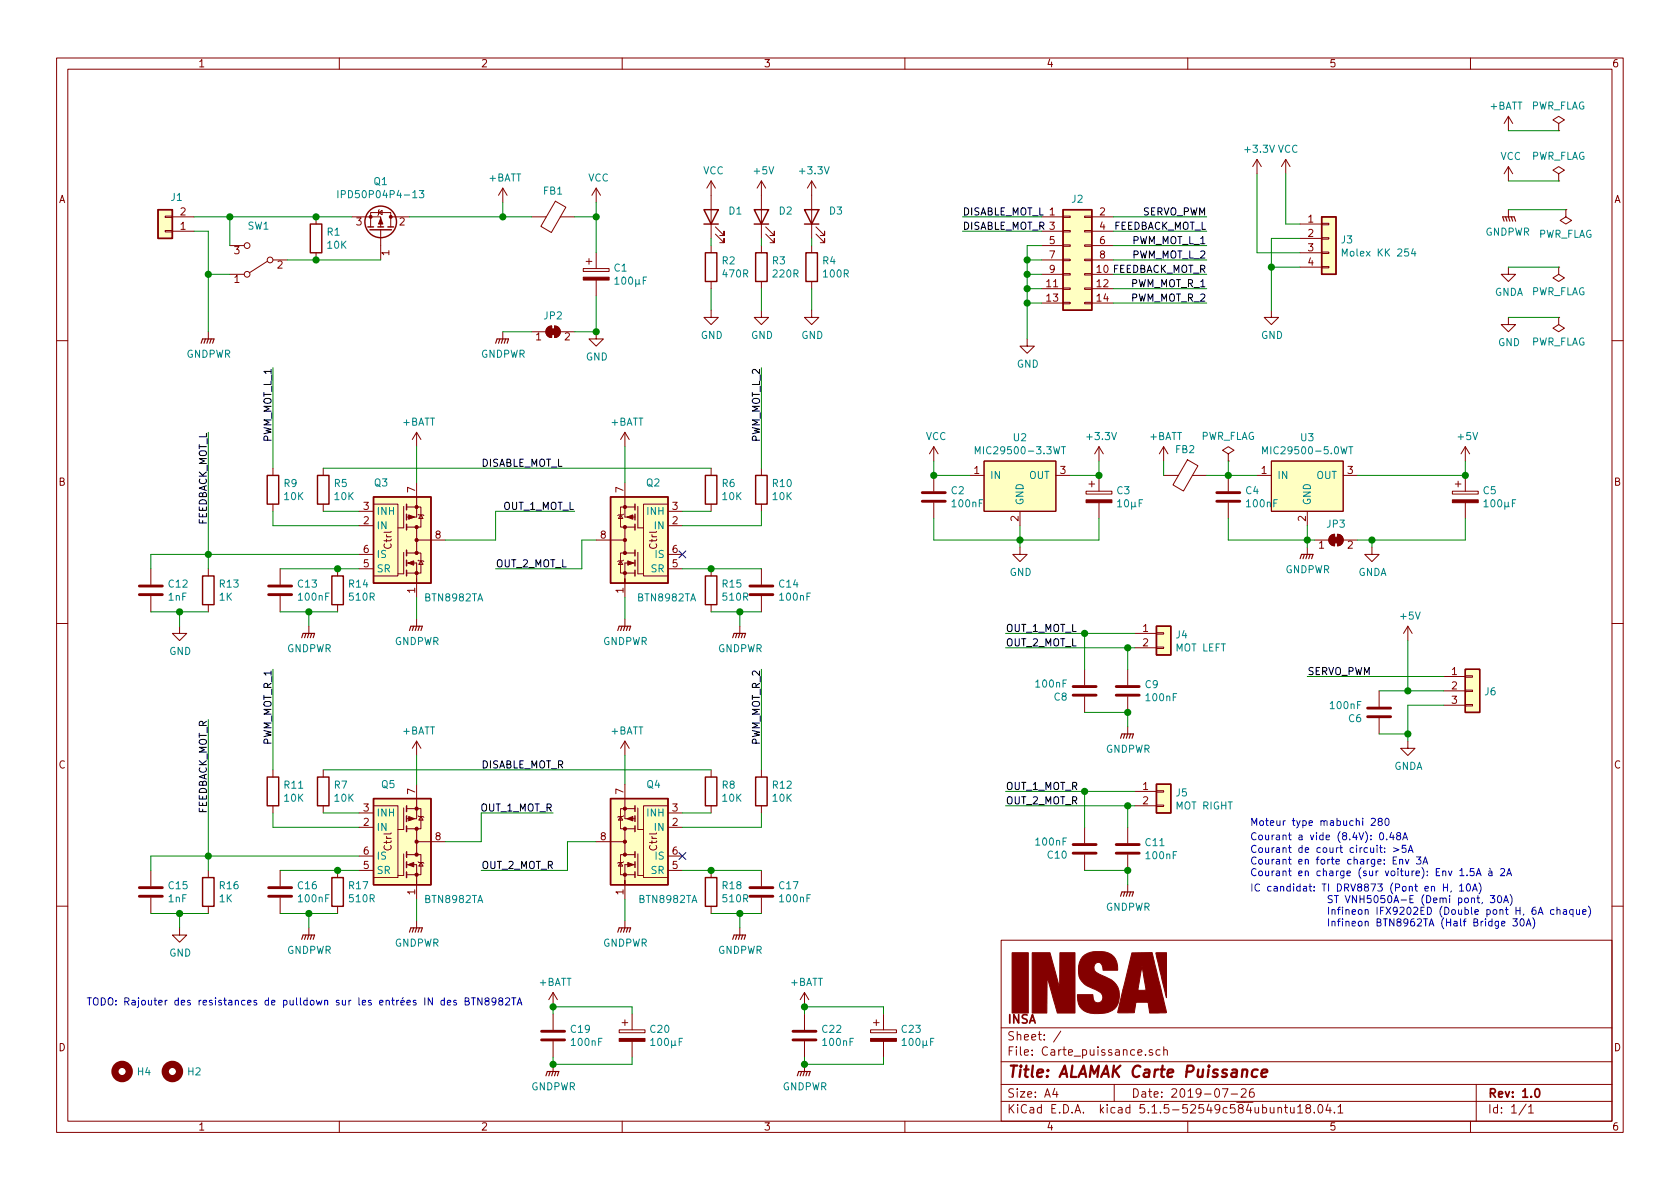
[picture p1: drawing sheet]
<svg xmlns="http://www.w3.org/2000/svg" width="297mm" height="210mm" viewBox="0 0 297 210" stroke-linecap="round" stroke-linejoin="round" font-family="sans-serif">
<g fill="none" stroke="#840000" stroke-width=".18">
<path d="M10 10.3h277v189.9h-277zM12 12.2h273v186.1h-273zM60 10.3v1.9M110 10.3v1.9M160 10.3v1.9M210 10.3v1.9M260 10.3v1.9M29.2 38.2h1.3v.3h-1.3zM30.5 38.3h3.8M55.9 38.3v1.3M62.2 38.3h5.1v1.8M66.9 37.6l.7-.4v.8z"/>
<path d="M67.1 37.1l-.2 .1v.8l-.1 .1M69.1 38.3h3.3M88.9 33.3v2.5M88.9 33.3l-.8 1.2M88.9 33.3l.8 1.2M94 38.3h2.6M98.2 35.6l1.9 1-2.6 4.5-1.9-1.1zM99.1 38.3h2.5M105.4 33.3v2.5M105.4 33.3l-.8 1.2M105.4 33.3l.8 1.2M125.7 32l-.7 1.3"/>
<path d="M125.7 32v10.2M125.7 32l.8 1.3M134.6 32v10.2M134.6 32l-.7 1.3M134.6 32l.8 1.3M143.5 32l-.8 1.3M143.5 32v10.2M143.5 32l.8 1.3M184.1 38.3h3.9M188 38.2h1.2v.3h-1.2zM191.8 38.2h1.2v.3h-1.2zM193 38.3h3.8"/>
<path d="M222.2 28.2l-.7 1.3M222.2 28.2v2.5M222.2 28.2l.8 1.3M227.3 28.2l-.7 1.3M227.3 28.2v2.5M227.3 28.2l.8 1.3M229.9 39.6h3.8M233.7 39.5h1.2v.2h-1.2zM266.7 20.6l.8 1.2M266.7 20.6v2.5M266.7 29.5v2.5M266.7 37.1v1.2"/>
<path d="M266.7 20.6l-.8 1.2M266.7 29.5l-.8 1.2M266.7 29.5l.8 1.2M275.6 30.7l1-.6-1-.6-1 .6 1 .6v1.3M275.6 32h.1M275.6 21.8l-1-.6 1-.6 1 .6-1 .6v1.3M275.6 23.1h.1M276.9 37.1v1.2l1 .7-1 .6-1.1-.6 1.1-.7M276.9 37.1h.1M29.2 40.8h1.3v.2h-1.3zM30.5 40.9h3.8M36.8 58.7v1.2"/>
<path d="M40.6 48.5h2.6M40.6 43.4h2.6M47.2 46.2l-3.1 2.1M48.3 46h2.5M55.9 44.7v1.3M65.5 40.1v-2.5h3.6v2.5M67.3 40.6v5.4M88.9 58.7v1.2M94 58.7h2.5M96.7 58l.5-.3h.3v2a1.03 1.03 0 0 1-.9-.6 1.03 1.03 0 0 1 .1-1.1zM98 57.7a1.02 1.02 0 0 1 1.1 1 1.02 1.02 0 0 1-1.1 1zM99.1 58.7h2.5"/>
<path d="M103.1 47.5h4.6v.5h-4.6zM103.6 46.2h1M104.1 45.7v1M105.4 58.7v1.2h1.3l-1.3 1.3-1.3-1.3h1.3M105.4 44.7v2.8M105.4 49.5v2.8M125.7 54.9v1.2h1.3l-1.3 1.3-1.2-1.3h1.2M125.7 43.4v1.3M125.7 49.8v1.2M126.5 41.4l1.5 1.5v-.7v.7h-.7M126.5 40.1l1.5 1.6v-.8v.8h-.7M134.6 54.9v1.2h1.3l-1.3 1.3-1.3-1.3h1.3"/>
<path d="M134.6 43.4v1.3M134.6 49.8v1.2M135.4 41.4l1.5 1.5v-.7v.7h-.8M135.4 40.1l1.5 1.6v-.8v.8h-.8M143.5 54.9v1.2h1.3l-1.3 1.3-1.3-1.3h1.3M143.5 43.4v1.3M143.5 49.8v1.2M144.3 41.4l1.5 1.5v-.7v.7h-.8M144.3 40.1l1.5 1.6v-.8v.8h-.8M181.6 59.9v1.3h1.3l-1.3 1.3-1.3-1.3h1.3M184.1 48.5h3.9M184.1 51h3.9"/>
<path d="M184.1 53.6h3.9M184.1 40.9h3.9M184.1 43.4h3.9M184.1 46h3.9M188 50.9h1.2v.3h-1.2zM188 53.5h1.2v.2h-1.2zM188 48.4h1.2v.2h-1.2zM188 43.3h1.2v.3h-1.2zM188 40.8h1.2v.2h-1.2zM188 45.8h1.2v.3h-1.2zM191.8 50.9h1.2v.3h-1.2zM191.8 53.5h1.2v.2h-1.2z"/>
<path d="M191.8 48.4h1.2v.2h-1.2zM191.8 43.3h1.2v.3h-1.2zM191.8 40.8h1.2v.2h-1.2zM191.8 45.8h1.2v.3h-1.2zM193 48.5h3.8M193 51h3.8M193 53.6h3.8M193 40.9h3.8M193 43.4h3.8M193 46h3.8M224.8 54.9v1.2h1.3l-1.3 1.3-1.3-1.3h1.3M229.9 42.2h3.8"/>
<path d="M229.9 44.7h3.8M229.9 47.2h3.8M233.7 47.1h1.2v.3h-1.2zM233.7 44.6h1.2v.2h-1.2zM233.7 42h1.2v.3h-1.2zM266.7 56.1v1.3h1.3l-1.3 1.3-1.3-1.3h1.3M266.7 47.2v1.3h1.3l-1.3 1.3-1.3-1.3h1.3M275.6 56.1v1.3l-1 .6 1 .7 1-.7-1-.6M275.6 56.1h.1M275.6 47.2v1.3l-1 .6 1 .7 1-.7-1-.6M275.6 47.2h.1M10 60.2h2"/>
<path d="M73.7 76.4v2.6M73.7 76.4l-.8 1.3M73.7 76.4l.7 1.3M110.5 76.4l-.8 1.3M110.5 76.4v2.6M110.5 76.4l.8 1.3M165.1 79v2.5M165.1 79l-.8 1.3M165.1 79l.8 1.3M194.3 79v2.5M194.3 79l-.8 1.3M194.3 79l.8 1.3"/>
<path d="M205.7 79v2.5M205.7 79l-.7 1.3M205.7 79l.8 1.3M259.1 79v2.5M259.1 79l-.8 1.3M259.1 79l.7 1.3M285 60.2h2M48.3 82.8v1.3M48.3 89.1v1.3M57.1 82.8v1.3M57.1 89.1v1.3M63.5 93h2.5"/>
<path d="M63.5 90.4h2.5M63.5 98h2.5M66 89.1h4.4v12.7h-4.4M71.4 97.7v3.8h-1M71.4 89.5v3.8h-1M71.9 89.7h2.5v3.5h-.7M71.9 99.6h1.8v1.7M71.9 97.8h1.8M71.9 93.2h1.8M73.7 97.8h.7v3.5h-.7M73.7 85.3v6.1h-1.8M73.7 93.2v4.6"/>
<path d="M73.7 95.5h5M73.9 99.1l.1 .1h.8l.1 .1M73.9 90.9l.1 .2h.8l.1 .1M74.4 99.2l.4 .6h-.8zM74.4 91.1l.4 .6h-.8zM105.4 95.5h5.1M109.7 99.2l.4 .6h-.8zM109.7 91.1l.4 .6h-.8zM110.2 99.1l-.1 .1h-.8l-.1 .1M110.2 90.9l-.1 .2h-.8l-.1 .1M110.5 97.8h-.8v3.5h.8M110.5 85.3v6.1h1.8"/>
<path d="M110.5 93.2v4.6M110.5 97.8h1.8M110.5 93.2h1.8M112.3 89.7h-2.6v3.5h.8M112.3 99.6h-1.8v1.7M112.8 97.7v3.8h1M112.8 89.5v3.8h1M118.1 89.1h-4.3v12.7h4.3M118.1 93h2.5M118.1 90.4h2.5M118.1 98h2.5M125.7 82.8v1.3"/>
<path d="M125.7 89.1v1.3M134.6 82.8v1.3M134.6 89.1v1.3M165.1 84.1v2.8M165.1 88.9v2.8M171.4 84.1h2.6M174 81.5h12.7v8.9h-12.7zM180.3 96.8v1.2h1.3l-1.3 1.3-1.2-1.3h1.2M180.3 90.4v2.6M186.7 84.1h2.5M192 86.9h4.6v.5h-4.6zM192.5 85.6h1"/>
<path d="M193 85.1v1M194.3 84.1v2.8M194.3 88.9v2.8M205.7 84.1h2.6M210 81.3l1.8 1.1-2.6 4.4-1.8-1.1zM210.8 84.1h2.6M217.2 80.3l1-.7-1-.6-1 .6 1 .7v1.2M217.2 81.5h.1M217.2 84.1v2.8M217.2 88.9v2.8M222.2 84.1h2.6M224.8 81.5h12.7v8.9h-12.7z"/>
<path d="M231.1 90.4v2.6M231.1 96.8v1.2M232.4 95.5h2.5M235.2 94.8l.4-.3h.4v2a1.03 1.03 0 0 1-1-.6 1.03 1.03 0 0 1 .2-1.1zM236.5 94.5a1.02 1.02 0 0 1 1 1 1.02 1.02 0 0 1-1 1zM237.5 95.5h2.5M237.5 84.1h2.5M242.6 96.8v1.2h1.2l-1.2 1.3-1.3-1.3h1.3M256.8 86.9h4.6v.5h-4.6zM257.3 85.6h1M257.8 85.1v1M259.1 84.1v2.8"/>
<path d="M259.1 88.9v2.8M10 110.3h2M26.7 100.6v2.8M26.7 105.4v2.8M31.7 110.7v1.3h1.3l-1.3 1.3-1.2-1.3h1.2M36.8 100.6v1.2M36.8 106.9v1.3M49.5 100.6v2.8M49.5 105.4v2.8M54.6 110.7v1.3M59.7 100.6v1.2M59.7 106.9v1.3"/>
<path d="M63.5 100.6h2.5M71.9 101.3h1.8M73.7 101.3v1.8v-.7M73.7 103.1v2.6M73.7 109.5v1.2M110.5 101.3v1.8v-.7M110.5 103.1v2.6M110.5 109.5v1.2M110.5 101.3h1.8M118.1 100.6h2.5M125.7 100.6v1.2M125.7 106.9v1.3"/>
<path d="M130.8 110.7v1.3M134.6 100.6v2.8M134.6 105.4v2.8M191.8 118.4v2.8M199.4 118.4v2.8M200.7 112h3.8M200.7 114.5h3.8M204.5 114.4h1.2v.3h-1.2zM204.5 111.9h1.2v.2h-1.2zM248.9 110.7l-.7 1.3M248.9 110.7v2.6M248.9 110.7l.8 1.3"/>
<path d="M255.3 119.6h3.8M259.1 119.5h1.2v.3h-1.2zM285 110.3h2M48.3 136.1v1.3M57.1 136.1v1.3M73.7 131.1v2.5M73.7 138.7v6.1h-1.8M73.7 131.1l-.8 1.2M73.7 131.1l.7 1.2M110.5 131.1v2.5M110.5 138.7v6.1h1.8M110.5 131.1l-.8 1.2"/>
<path d="M110.5 131.1l.8 1.2M125.7 136.1v1.3M134.6 136.1v1.3M191.8 123.2v2.8M199.4 123.2v2.8M199.4 128.5v1.3M200.7 139.9h3.8M204.5 139.8h1.2v.3h-1.2zM243.8 122.2v2.8M243.8 127v2.8M248.9 131.1v1.2h1.3l-1.3 1.3-1.3-1.3h1.3M255.3 122.2h3.8"/>
<path d="M255.3 124.7h3.8M259.1 124.6h1.2v.2h-1.2zM259.1 122h1.2v.3h-1.2zM26.7 153.9v2.8M26.7 158.7v2.8M36.8 153.9v1.3M48.3 142.5v1.3M49.5 153.9v2.8M49.5 158.7v2.8M57.1 142.5v1.3M59.7 153.9v1.3M63.5 146.3h2.5"/>
<path d="M63.5 143.8h2.5M63.5 153.9h2.5M63.5 151.4h2.5M66 142.5h4.4v12.7h-4.4M71.4 151v3.8h-1M71.4 142.9v3.8h-1M71.9 143h2.5v3.6h-.7M71.9 152.9h1.8v1.8M71.9 154.7h1.8M71.9 151.1h1.8M71.9 146.6h1.8M73.7 154.7v1.8v-.8"/>
<path d="M73.7 151.1h.7v3.6h-.7M73.7 146.6v4.5M73.7 156.5v2.5M73.7 148.8h5M73.9 152.4l.1 .1h.8l.1 .1M73.9 144.3l.1 .1h.8l.1 .1M74.4 152.5l.4 .7h-.8zM74.4 144.4l.4 .6h-.8zM105.4 148.8h5.1M109.7 152.5l.4 .7h-.8zM109.7 144.4l.4 .6h-.8zM110.2 152.4l-.1 .1h-.8l-.1 .1"/>
<path d="M110.2 144.3l-.1 .1h-.8l-.1 .1M110.5 154.7v1.8v-.8M110.5 151.1h-.8v3.6h.8M110.5 146.6v4.5M110.5 156.5v2.5M110.5 154.7h1.8M110.5 151.1h1.8M110.5 146.6h1.8M112.3 143h-2.6v3.6h.8M112.3 152.9h-1.8v1.8M112.8 151v3.8h1M112.8 142.9v3.8h1"/>
<path d="M118.1 142.5h-4.3v12.7h4.3M118.1 146.3h2.5M118.1 143.8h2.5M118.1 153.9h2.5M118.1 151.4h2.5M125.7 142.5v1.3M125.7 153.9v1.3M134.6 142.5v1.3M134.6 153.9v2.8M134.6 158.7v2.8M191.8 146.3v2.8M191.8 151.1v2.8"/>
<path d="M199.4 146.3v2.8M199.4 151.1v2.8M199.4 156.5v1.2M200.7 142.5h3.8M204.5 142.4h1.2v.2h-1.2zM10 160.2h2M31.7 164.1v1.2h1.3l-1.3 1.3-1.2-1.3h1.2M36.8 160.3v1.2M54.6 164.1v1.2M59.7 160.3v1.2M73.7 162.8v1.3M97.8 175.5v2.5"/>
<path d="M97.8 179.3v2.8M97.8 175.5l-.8 1.3M97.8 175.5l.8 1.3M110.5 162.8v1.3M111.8 179.3v2.8M125.7 160.3v1.2M130.8 164.1v1.2M142.2 175.5v2.5M142.2 179.3v2.8M142.2 175.5l-.7 1.3M142.2 175.5l.8 1.3M156.2 179.3v2.8"/>
<path d="M177 166.3h108v32h-108zM285 160.2h2M60 198.3v1.9M97.8 184.1v2.8M97.8 188.2v1.3M109.5 182.1h4.5v.5h-4.5zM110 180.8h1M110 198.3v1.9M110.5 180.3v1.1M111.8 184.1v2.8M142.2 184.1v2.8M142.2 188.2v1.3"/>
<path d="M153.9 182.1h4.6v.5h-4.6zM154.4 180.8h1M154.9 180.3v1.1M156.2 184.1v2.8M160 198.3v1.9M177 194.8h108M177 191.8h108M177 187.8h108M177 181.8h108M186.5 192.5l-.4 1h1M186.8 193v1M187.6 182.3l-1.3 2"/>
<path d="M197 191.8v3M202.5 186.5v.1M203.8 185.7a.37 .37 0 0 0-.6 .1l.1 .2 .5 .2v.1l-.2 .3-.4-.1M205.1 185.7l-.4-.1-.3 .3 .1 .6 .2 .1 .4-.1M205.8 185.7a.37 .37 0 0 1 .6 .1v.8M205.8 185.1v1.5M210 198.3v1.9M216.1 192.5h1l-.6 1.5M217.7 193.5h1.1M219.5 192.7l.2-.2h.3l.3 .2v.3v.2l-.9 .8h.9M221.6 192.5a.59 .59 0 0 0-.7 .7l.1 .7 .2 .1 .5-.1 .1-.5-.2-.2-.4-.1-.3 .3M226 196l.2-.2 .3 .1 .1 .9"/>
<path d="M227.1 195.8h.6M227.3 195.3v1.3l.4 .2M228.2 195.8v.9l.4 .1 .2-.1M228.8 195.8v1M229.4 195.8l.5-.5v1.5M229.4 196.8h.9M231.2 196l-.3-.2v-.3a.48 .48 0 0 1 .7-.1l.1 .2-.1 .3-.6 .1-.1 .3v.4l.3 .1 .4-.1 .1-.2v-.2l-.3-.3M232.4 196.7v.1M233.1 195.5l.3-.2a.8 .8 0 0 1 .5 .8 .8 .8 0 0 1-.5 .7l-.3-.1-.1-.4zM234.8 195.2l-.4 1.1h1M235.2 195.8v1M235.9 196.7v.1"/>
<path d="M236.6 195.8l.4-.5v1.5M236.6 196.8h.8M260 198.3v1.9M261 191.8v6.5M269.8 195.2l-1.2 2M270.3 195.8l.4-.5v1.5M270.3 196.8h.8"/>
<circle cx="43.7" cy="43.4" r=".51"/>
<circle cx="43.7" cy="48.5" r=".51"/>
<circle cx="47.8" cy="46" r=".51"/>
</g>
<path d="M271.5 192.7l.2-.2a.81 .81 0 0 1 .6 .6 .81 .81 0 0 1-.3 .8l-.1 .1a.79 .79 0 0 1-.4-1.3z" fill="none" stroke="#840000" stroke-width=".3"/>
<path d="M222.4 189.2a.68 .68 0 0 0-1 .3l-.1 .6 .2 .2 .1 .1 .6-.1M223.1 189.8l1-.2-.1-.4h-.8l-.2 1 .3 .2 .6-.1" fill="none" stroke="#840000" stroke-width=".41"/>
<g fill="none" stroke="#840000" stroke-width=".25">
<path d="M27.9 37.1h2.6v5.1h-2.6zM54.9 39.6h2v5.1h-2zM124.5 37.1h2.5l-1.3 2.5zM124.5 39.6h2.5M133.3 37.1h2.6l-1.3 2.5zM133.3 39.6h2.6M142.2 37.1h2.6l-1.3 2.5zM142.2 39.6h2.6M188 37.1h5v17.8h-5zM233.7 38.3h2.5v10.2h-2.5zM65 40.1h1M65.4 40.6h3.8"/>
<path d="M66.8 40.1h1M68.6 40.1h1M124.7 44.7h2v5.1h-2zM133.6 44.7h2v5.1h-2zM142.5 44.7h2v5.1h-2zM47.2 84.1h2.1v5h-2.1zM56.1 84.1h2.1v5h-2.1zM66 87.9h10.2v15.2h-10.2zM71.9 89.1v1.1M71.9 90.9v1M71.9 92.7v1M71.9 97.3v1"/>
<path d="M71.9 99.1v1M107.9 87.9h10.2v15.2h-10.2zM112.3 89.1v1.1M112.3 90.9v1M112.3 92.7v1M112.3 97.3v1M112.3 99.1v1M124.7 84.1h2v5h-2zM133.6 84.1h2v5h-2zM35.8 101.8h2v5.1h-2zM58.7 101.8h2v5.1h-2zM71.9 100.8v1"/>
<path d="M112.3 100.8v1M124.7 101.8h2v5.1h-2zM204.5 110.7h2.5v5.1h-2.5zM259.1 118.4h2.5v7.6h-2.5zM47.2 137.4h2.1v5.1h-2.1zM56.1 137.4h2.1v5.1h-2.1zM124.7 137.4h2v5.1h-2zM133.6 137.4h2v5.1h-2zM204.5 138.7h2.5v5.1h-2.5zM35.8 155.2h2v5.1h-2zM58.7 155.2h2v5.1h-2zM66 141.2h10.2v15.3h-10.2z"/>
<path d="M71.9 142.5v1M71.9 144.3v1M71.9 146v1.1M71.9 150.6v1M71.9 152.4v1M71.9 154.2v1M107.9 141.2h10.2v15.3h-10.2zM112.3 142.5v1M112.3 144.3v1M112.3 146v1.1M112.3 150.6v1M112.3 152.4v1"/>
<path d="M112.3 154.2v1M124.7 155.2h2v5.1h-2z"/>
<circle cx="67.3" cy="39.2" r="2.79"/>
</g>
<g fill="none" stroke="#840000" stroke-width=".51">
<path d="M163.1 88.6h4M163.1 87.1h4M215.1 88.6h4.1M215.1 87.1h4.1M24.6 105.2h4.1M24.6 103.6h4.1M47.5 105.2h4.1M47.5 103.6h4.1M132.6 105.2h4.1M132.6 103.6h4.1M189.7 122.9h4.1M189.7 121.4h4.1"/>
<path d="M197.4 122.9h4M197.4 121.4h4M241.8 125.2h4.1M241.8 126.7h4.1M24.6 158.5h4.1M24.6 157h4.1M47.5 158.5h4.1M47.5 157h4.1M132.6 158.5h4.1M132.6 157h4.1M189.7 150.9h4.1M189.7 149.3h4.1"/>
<path d="M197.4 150.9h4M197.4 149.3h4M95.8 183.9h4M95.8 182.4h4M140.2 183.9h4.1M140.2 182.4h4.1"/>
</g>
<g fill="#840000" stroke="#840000" stroke-width=".18">
<path d="M96.7 58l.5-.3h.3v2a1.03 1.03 0 0 1-.9-.6 1.03 1.03 0 0 1 .1-1.1z"/>
<path d="M98 57.7a1.02 1.02 0 0 1 1.1 1 1.02 1.02 0 0 1-1.1 1z"/>
<path d="M97.3 58.2h1v1h-1z"/>
<path d="M235.2 94.8l.4-.3h.4v2a1.03 1.03 0 0 1-1-.6 1.03 1.03 0 0 1 .2-1.1z"/>
<path d="M236.5 94.5a1.02 1.02 0 0 1 1 1 1.02 1.02 0 0 1-1 1z"/>
<path d="M235.7 95h1v1h-1z"/>
<path d="M192 88.4h4.6v.5h-4.6z"/>
<path d="M111 99.2l1 .4-1 .3z"/>
<path d="M110.9 91.4l1-.3v.7z"/>
<path d="M72.1 152.9l1.1-.4v.8z"/>
<path d="M72.3 144.4l1 .4-1 .4z"/>
<path d="M72.1 99.6l1.1-.4v.7z"/>
<path d="M72.3 91.1l1 .3-1 .4z"/>
<path d="M111 152.5l1 .4-1 .4z"/>
<path d="M110.9 144.8l1-.4v.8z"/>
<path d="M67.3 38.6l.4 1h-.8z"/>
<path d="M109.5 183.6h4.5v.5h-4.5z"/>
<path d="M103.1 49h4.6v.5h-4.6z"/>
<path d="M153.9 183.6h4.6v.5h-4.6z"/>
<path d="M256.8 88.4h4.6v.5h-4.6z"/>
<path d="M191.4 169.2a4.5 4.5 0 0 1 5.1-.4 3 3 0 0 1 1.1 2.8h-2.6v-.2a.97 .97 0 0 0-1.1-1.2 1.15 1.15 0 0 0-.4 1.2 1.15 1.15 0 0 0 .9 .9l.5 .2a4.1 4.1 0 0 1 3 2.8 3 3 0 0 1-2.1 3.8 6.7 6.7 0 0 1-4.2-.4 2.94 2.94 0 0 1-1.1-2.8h2.7l.1 .4a.91 .91 0 0 0 1.2 1 .91 .91 0 0 0 .3-1.5 9.2 9.2 0 0 0-2.8-1.6 3.1 3.1 0 0 1-1.3-3.4l.2-.6z"/>
<path d="M178.9 168.5h2.9v10.6h-2.9z"/>
<path d="M182.5 168.5h3.1l1.8 6.2v-6.2h2.7v10.6h-3.2l-1.8-6.4v6.4h-2.6z"/>
<path d="M200.1 168.5l3.6-.1 2.5 10.7h-2.9l-.3-1.9h-2.1l-.3 1.9-3-.1 1-3.9h4l-.7-4.2-.7 4.2h-2.6z"/>
<path d="M204.3 168.5h1.9v7.9z"/>
<circle cx="110.5" cy="101.3" r=".28"/>
<circle cx="110.5" cy="97.8" r=".28"/>
<circle cx="110.5" cy="95.5" r=".28"/>
<circle cx="110.5" cy="93.2" r=".28"/>
<circle cx="110.5" cy="89.7" r=".28"/>
<circle cx="73.7" cy="154.7" r=".28"/>
<circle cx="73.7" cy="151.1" r=".28"/>
<circle cx="73.7" cy="148.8" r=".28"/>
<circle cx="73.7" cy="146.6" r=".28"/>
<circle cx="73.7" cy="143" r=".28"/>
<circle cx="73.7" cy="101.3" r=".28"/>
<circle cx="73.7" cy="97.8" r=".28"/>
<circle cx="73.7" cy="95.5" r=".28"/>
<circle cx="73.7" cy="93.2" r=".28"/>
<circle cx="73.7" cy="89.7" r=".28"/>
<circle cx="110.5" cy="154.7" r=".28"/>
<circle cx="110.5" cy="151.1" r=".28"/>
<circle cx="110.5" cy="148.8" r=".28"/>
<circle cx="110.5" cy="146.6" r=".28"/>
<circle cx="110.5" cy="143" r=".28"/>
<circle cx="65.5" cy="38.3" r=".25"/>
<circle cx="69.1" cy="38.3" r=".25"/>
</g>
<g fill="none" stroke="#840000" stroke-width=".2">
<path d="M265.9 39.1l-.2-.8h2l.3 .8M266.2 38.3l.2 .8M266.7 38.3l.3 .8M267.2 38.3l.3 .8M36.3 59.9l-.2 .8M36.8 59.9l-.2 .8M37.3 59.9l-.2 .8M88.4 59.9l-.3 .8M88.9 59.9l-.3 .8M89.4 59.9l-.2 .8M35.6 60.7l.2-.8h2l-.2 .8M87.6 60.7l.3-.8h2l-.2 .8"/>
<path d="M229.9 98.8l.2-.8h2.1l-.3 .8M230.6 98l-.2 .8M231.1 98l-.2 .8M231.6 98l-.2 .8M53.3 112.8l.3-.8h2l-.2 .8M54.1 112l-.3 .8M54.6 112l-.2 .8M55.1 112l-.2 .8M72.4 111.5l.2-.8h2.1l-.3 .8M73.2 110.7l-.3 .8M73.7 110.7l-.3 .8M74.2 110.7l-.3 .8"/>
<path d="M109.2 111.5l.3-.8h2l-.2 .8M110 110.7l-.3 .8M110.5 110.7l-.3 .8M111 110.7l-.3 .8M129.5 112.8l.3-.8h2l-.2 .8M130.3 112l-.3 .8M130.8 112l-.2 .8M131.3 112l-.2 .8M198.1 130.6l.3-.8h2l-.2 .8M198.9 129.8l-.3 .8M199.4 129.8l-.3 .8M199.9 129.8l-.3 .8"/>
<path d="M198.1 158.5l.3-.8h2l-.2 .8M198.9 157.7l-.3 .8M199.4 157.7l-.3 .8M199.9 157.7l-.3 .8M53.3 166.1l.3-.8h2l-.2 .8M54.1 165.3l-.3 .8M54.6 165.3l-.2 .8M55.1 165.3l-.2 .8M72.4 164.8l.2-.7h2.1l-.3 .7M73.2 164.1l-.3 .7M73.7 164.1l-.3 .7M74.2 164.1l-.3 .7"/>
<path d="M109.2 164.8l.3-.7h2l-.2 .7M110 164.1l-.3 .7M110.5 164.1l-.3 .7M111 164.1l-.3 .7M129.5 166.1l.3-.8h2l-.2 .8M130.3 165.3l-.3 .8M130.8 165.3l-.2 .8M131.3 165.3l-.2 .8M96.5 190.2l.3-.7h2l-.2 .7M97.3 189.5l-.3 .7M97.8 189.5l-.3 .7M98.3 189.5l-.3 .7"/>
<path d="M141 190.2l.2-.7h2.1l-.3 .7M141.7 189.5l-.2 .7M142.2 189.5l-.2 .7M142.7 189.5l-.2 .7"/>
</g>
<g fill="#ffffc2" stroke="#ffffc2" stroke-width=".18">
<path d="M259.1 118.4h2.5v7.6h-2.5z"/>
<path d="M233.7 38.3h2.5v10.2h-2.5z"/>
<path d="M107.9 87.9h10.2v15.2h-10.2z"/>
<path d="M66 141.2h10.2v15.3h-10.2z"/>
<path d="M66 87.9h10.2v15.2h-10.2z"/>
<path d="M107.9 141.2h10.2v15.3h-10.2z"/>
<path d="M174 81.5h12.7v8.9h-12.7z"/>
<path d="M224.8 81.5h12.7v8.9h-12.7z"/>
<path d="M204.5 110.7h2.5v5.1h-2.5z"/>
<path d="M204.5 138.7h2.5v5.1h-2.5z"/>
<path d="M188 37.1h5v17.8h-5z"/>
<path d="M27.9 37.1h2.6v5.1h-2.6z"/>
</g>
<path d="M59.7 33.7v1.3M60.4 34.4l.6-.1v-.5l-.2-.1h-.4v1.3M74.1 33.7h.8l-.4 .5 .4 .1v.4l-.2 .3-.6-.2M237.3 45.3v-1.3l.5 .9 .4-.9v1.3M249.9 44l-.3 .9h.7M250.2 44.4v.9M187.7 79h.7M188 79v1.3M238.5 79h.7M238.8 79v1.3M172.4 80.3v-1.3l.4 .9 .5-.9v1.3M223.2 80.3v-1.3l.4 .9 .5-.9v1.3" fill="none" stroke="#008484" stroke-width=".18"/>
<g fill="none" stroke="#840000" stroke-width="1.3">
<circle cx="21.6" cy="189.5" r="1.27"/>
<circle cx="30.5" cy="189.5" r="1.27"/>
</g>
<g fill="none" stroke="#008400" stroke-width=".18">
<path d="M34.3 38.3h27.9M40.6 38.3v5.1M72.4 38.3h21.6M88.9 35.8v2.5M101.6 38.3h3.8M105.4 35.8v8.9M170.2 38.3h13.9M196.8 38.3h16.6M222.2 30.7v14h7.7M227.3 30.7v8.9h2.6M266.7 37.1h10.2M266.7 32h8.9"/>
<path d="M266.7 23.1h8.9M34.3 40.9h2.5v17.8M36.8 48.5h3.8M50.8 46h16.5M88.9 58.7h5.1M105.4 52.3v6.4h-3.8M125.7 42.2v1.2M125.7 51v3.9M134.6 42.2v1.2M134.6 51v3.9M143.5 42.2v1.2M143.5 51v3.9"/>
<path d="M170.2 40.9h13.9M181.6 46h2.5M181.6 48.5h2.5M181.6 51h2.5M181.6 53.6h2.5M184.1 43.4h-2.5v16.5M196.8 43.4h16.6M196.8 46h16.6M196.8 48.5h16.6M196.8 51h16.6M196.8 53.6h16.6M196.8 40.9h16.6"/>
<path d="M224.8 47.2h5.1M229.9 42.2h-5.1v12.7M266.7 56.1h8.9M266.7 47.2h8.9M36.8 76.4v24.2M48.3 65v17.8M73.7 79v6.3M110.5 79v6.3M134.6 65v17.8M48.3 90.4v2.6h15.2M57.1 82.8h68.6M57.1 90.4h6.4"/>
<path d="M63.5 98h-36.8v2.6M101.6 90.4h-14v5.1h-8.9M105.4 95.5h-2.5v5.1h-15.3M120.6 90.4h5.1M134.6 90.4v2.6h-14M165.1 91.7v3.8h29.2v-3.8M165.1 81.5v2.6h6.3M180.3 93v3.8M194.3 81.5v2.6h-5.1M205.7 81.5v2.6M213.4 84.1h8.8M217.2 91.7v3.8h15.2"/>
<path d="M217.2 81.5v2.6M231.1 93v3.8M242.6 95.5v1.3M259.1 91.7v3.8h-19.1M259.1 81.5v2.6h-19.1M26.7 108.2h10.1M31.7 108.2v2.5M48.3 118.4v17.7M49.5 108.2h10.2M49.5 100.6h14M54.6 108.2v2.5M73.7 105.7v3.8"/>
<path d="M110.5 105.7v3.8M120.6 100.6h14M125.7 108.2h8.9M130.8 108.2v2.5M134.6 118.4v17.7M177.8 114.5h22.9M177.8 112h22.9M191.8 112v6.4M199.4 114.5v3.9M231.1 119.6h24.2M248.9 113.3v8.9M36.8 127.2v26.7"/>
<path d="M57.1 136.1h68.6M73.7 133.6v5.1M110.5 133.6v5.1M177.8 139.9h22.9M191.8 139.9v6.4M191.8 126h7.6v2.5M243.8 122.2h11.5M243.8 129.8h5.1M255.3 124.7h-6.4v6.4M48.3 143.8v2.5h15.2M49.5 153.9h14M57.1 143.8h6.4"/>
<path d="M63.5 151.4h-36.8v2.5M73.7 159v3.8M97.8 143.8h-12.7v5h-6.4M105.4 148.8h-5.1v5.1h-15.2M110.5 159v3.8M120.6 143.8h5.1M120.6 153.9h14M134.6 143.8v2.5h-14M177.8 142.5h22.9M191.8 153.9h7.6v2.6M199.4 142.5v3.8M26.7 161.5h10.1"/>
<path d="M31.7 161.5v2.6M49.5 161.5h10.2M54.6 161.5v2.6M97.8 179.3v-1.3h14v1.3M125.7 161.5h8.9M130.8 161.5v2.6M142.2 179.3v-1.3h14v1.3M97.8 186.9v1.3h14v-1.3M142.2 186.9v1.3h14v-1.3"/>
</g>
<g fill="none" stroke="#0000c2" stroke-width=".18">
<path d="M242.4 144.8l.5-.1 .2 .1 .1 .3-.1 .2-.7 .7h.8M243.9 145.3l-.2-.2v-.3l.4-.1 .3 .3-.1 .1-.5 .2-.1 .2v.3l.2 .2 .4-.1 .1-.2v-.2l-.3-.2M243.9 149.9h.5M244 147.4l.2-.2a.67 .67 0 0 1 .4 .7 .67 .67 0 0 1-.4 .6l-.2-.1-.1-.4zM244.1 149.5v1.1l.3 .1M244.8 150.6v.1M244.8 150v.1M245 144.8l.2-.1a.69 .69 0 0 1 .4 .6 .69 .69 0 0 1-.4 .7l-.2-.2-.1-.3zM245.2 148.4v.1M246 147.2l-.3 .9h.8M246.3 147.7v.8M246.4 149.9l.9 .4-.9 .3"/>
<path d="M247.2 147.8l-.2-.1v-.3l.4-.2 .2 .2v.3l-.6 .1-.1 .2v.3l.3 .2h.2l.2-.2v-.4l-.2-.1M247.5 152.1l.1-.1h.4v.8M247.5 152v.8M248 148.5l.4-1.3 .5 1.3M248.1 148.2h.6M248.5 152l.3 .8 .3-.8M248.6 149.5h-.6l-.1 .6 .2-.1 .5 .1v.5l-.2 .1-.5-.1M249 150.7l.4-1.2 .4 1.2M249.1 150.4h.6M250.4 151.5h.8l-.4 .5 .4 .1v.5l-.2 .2-.6-.1M251.6 152.8l.4-1.3 .4 1.3M251.7 152.4h.6"/>
<path d="M255.1 159l.2-.2h.3l.1 .8M255.2 156.3v1.3M255.2 156.9h.7M255.9 156.3v1.3M256.3 158.4v.1M256.3 158.8v.8M256.6 157.5l-.1 .3M257.9 158.8h.3l.3 .2-.1 .6h-.5M257.9 158.8v1.3M258.1 156.7l.3-.4v1.3M258.1 157.6h.7M258.1 153.9l.4-.3v1.3"/>
<path d="M258.1 154.9h.8M259.1 158.8h.3l.2 .2-.1 .6h-.3l-.2-.2zM259.4 154.7v.2M259.4 156.4l.2-.1a.67 .67 0 0 1 .4 .6 .67 .67 0 0 1-.4 .7l-.3-.5zM260.2 158.9l.1-.1h.4v.8M260.2 158.8v.8M260.3 157.6l.5-1.3 .4 1.3M260.5 157.2h.6M260.6 153.6h-.6l-.1 .6 .2-.1 .5 .1v.5l-.2 .2-.5-.2M261 154.9l.4-1.3 .5 1.3M261.1 154.5h.6M261.1 158.8h.5"/>
<path d="M261.3 158.4v1.1l.3 .1M261.5 156.1a1.4 1.4 0 0 1 0 2M262.1 159.6l-.1 .2M263.2 154.1h.5l.1 .8M263.4 153.5l.2 .2M263.5 158.4h.8l-.4 .4 .3 .2v.5l-.2 .1-.5-.1M263.8 154.3l-.4 .1-.2 .2v.2h.6M264.9 158.5l.2-.1a.67 .67 0 0 1 .4 .6 .67 .67 0 0 1-.4 .6l-.3-.2v-.2zM265.3 153.7l.5-.1 .2 .1v.2v.2l-.7 .8h.7M265.9 159.6l.4-1.2 .4 1.2M266 159.3h.6M266.4 154.9l.4-1.3 .5 1.3"/>
<path d="M266.5 154.5h.6M267 158.2a1.47 1.47 0 0 1 0 1.9M79.1 177.3l.6-.1v-.3h-.4l-.2 .2 .1 .6h.5M80.7 176.9h-.3l-.2 .2 .1 .1 .4 .2v.3h-.5M82.2 177.1l.6-.1 .1-.4-.7-.2v1.3h.5l.3-.2v-.2l-.3-.2M83.3 176.4h.8M83.7 176.4v1.3M85.2 176.4v1.3l-.7-1.3v1.3M86 177l-.2-.3 .2-.3h.2l.3 .3-.1 .2-.5 .2-.1 .1v.3l.2 .2h.4l.1-.2v-.3l-.3-.2M87.7 177l-.2 .2h-.3l-.2-.2v-.4l.2-.2h.3l.2 .3a.97 .97 0 0 1-.2 1h-.4M88.4 177l-.2-.1v-.3l.5-.2 .1 .2v.3l-.5 .2-.1 .1v.3l.2 .2h.3l.2-.2-.1-.4-.1-.1M89.4 176.6l.5-.2 .2 .4-.8 .9h.8"/>
<path d="M90.5 176.4h.7M90.8 176.4v1.3M91.4 177.7l.5-1.3 .4 1.3M91.6 177.4h.6M258.7 162.9h.5M259.2 162.5l-.3 .2v1M260.6 163.1l.5-.1 .2-.2-.1-.2-.6-.1v1.2h.5l.2-.1v-.3l-.3-.2M261.9 162.9v.8M262.2 162.9l-.2 .1-.1 .1M262.7 162.9v.8M263.8 163l-.4-.1-.2 .2 .1 .6h.5M263.8 162.5v1.2"/>
<path d="M264.9 162.9v1.2l-.2 .1-.3-.1M264.9 163l-.3-.1-.3 .2 .2 .6h.4M265.5 163.3l.6-.1-.1-.2-.3-.1-.2 .2 .1 .6h.4M267.5 162.5h.8l-.5 .5 .4 .1v.5l-.2 .1-.5-.1M268 160.4v1.3M268 161h.8M268.8 160.4v1.3M268.9 162.6l.2-.1a.67 .67 0 0 1 .4 .6 .67 .67 0 0 1-.4 .6l-.3-.2v-.2zM269.4 161.6l-.1 .3M269.8 163.7l.5-1.2 .4 1.2M270 163.4h.6M271 162.3a1.47 1.47 0 0 1 0 1.9"/>
<path d="M271.5 160.4h-.3a.79 .79 0 0 0-.1 1.3l.5-.1v-.6l-.5-.1-.2 .3M272 161.7l.4-1.3 .4 1.3M272.1 161.3h.6M274.8 160.9h-.4l-.3 .2 .2 .5h.5M275.3 161l.2-.1h.3v.8M275.3 160.4v1.3M276.4 160.9h.5l.1 .8M277 161.2h-.4l-.2 .2v.2h.6M278.1 160.9h-.3l-.3 .2 .1 .5h.5M278.1 160.9v1.2M278.7 160.9l.1 .7 .3 .1 .2-.1M279.3 160.9v.8"/>
<path d="M279.8 161.3l.6-.1v-.3h-.4l-.2 .1 .1 .6h.5M280.8 160.2a1.4 1.4 0 0 1 0 2"/>
</g>
<g fill="#008400" stroke="#008400" stroke-width=".25">
<circle cx="181.6" cy="53.6" r=".51"/>
<circle cx="191.8" cy="139.9" r=".51"/>
<circle cx="199.4" cy="126" r=".51"/>
<circle cx="191.8" cy="112" r=".51"/>
<circle cx="105.4" cy="38.3" r=".51"/>
<circle cx="105.4" cy="58.7" r=".51"/>
<circle cx="242.6" cy="95.5" r=".51"/>
<circle cx="199.4" cy="114.5" r=".51"/>
<circle cx="199.4" cy="142.5" r=".51"/>
<circle cx="55.9" cy="38.3" r=".51"/>
<circle cx="165.1" cy="84.1" r=".51"/>
<circle cx="194.3" cy="84.1" r=".51"/>
<circle cx="180.3" cy="95.5" r=".51"/>
<circle cx="259.1" cy="84.1" r=".51"/>
<circle cx="217.2" cy="84.1" r=".51"/>
<circle cx="231.1" cy="95.5" r=".51"/>
<circle cx="36.8" cy="48.5" r=".51"/>
<circle cx="40.6" cy="38.3" r=".51"/>
<circle cx="248.9" cy="122.2" r=".51"/>
<circle cx="55.9" cy="46" r=".51"/>
<circle cx="248.9" cy="129.8" r=".51"/>
<circle cx="88.9" cy="38.3" r=".51"/>
<circle cx="224.8" cy="47.2" r=".51"/>
<circle cx="97.8" cy="188.2" r=".51"/>
<circle cx="181.6" cy="48.5" r=".51"/>
<circle cx="97.8" cy="178" r=".51"/>
<circle cx="181.6" cy="46" r=".51"/>
<circle cx="130.8" cy="108.2" r=".51"/>
<circle cx="125.7" cy="100.6" r=".51"/>
<circle cx="31.8" cy="108.2" r=".51"/>
<circle cx="54.6" cy="108.2" r=".51"/>
<circle cx="59.7" cy="100.6" r=".51"/>
<circle cx="36.8" cy="98" r=".51"/>
<circle cx="31.8" cy="161.5" r=".51"/>
<circle cx="54.6" cy="161.5" r=".51"/>
<circle cx="130.8" cy="161.5" r=".51"/>
<circle cx="59.7" cy="153.9" r=".51"/>
<circle cx="36.8" cy="151.4" r=".51"/>
<circle cx="142.2" cy="178" r=".51"/>
<circle cx="142.2" cy="188.2" r=".51"/>
<circle cx="125.7" cy="153.9" r=".51"/>
<circle cx="181.6" cy="51" r=".51"/>
<circle cx="199.4" cy="153.9" r=".51"/>
</g>
<path d="M120 97.4l1.3 1.2M121.3 97.4l-1.3 1.2M120 150.8l1.3 1.2M121.3 150.8l-1.3 1.2" fill="none" stroke="#000084" stroke-width=".18"/>
<text font-size="2.8" fill="#840000" x="178" y="190.5">Title: ALAMAK Carte Puissance</text>
<g font-size="2.1" fill="#840000">
<text x="178" y="184">Sheet: /</text>
<text x="178" y="181">INSA</text>
<text x="178" y="186.7">File: Carte_puissance.sch</text>
<text x="178" y="196.9">KiCad E.D.A. kicad 5.1.5-52549c584ubuntu18.04.1</text>
<text x="178" y="194.1">Size: A4</text>
<text x="200" y="194.1">Date: 2019-07-26</text>
<text x="263" y="194.1">Rev: 1.0</text>
<text x="263" y="196.9">Id: 1/1</text>
</g>
<g font-size="1.8" fill="#840000">
<text x="35" y="11.9">1</text>
<text x="85" y="11.9">2</text>
<text x="135" y="11.9">3</text>
<text x="185" y="11.9">4</text>
<text x="235" y="11.9">5</text>
<text x="285" y="11.9">6</text>
<text x="10.4" y="35.9">A</text>
<text x="285.4" y="35.9">A</text>
<text x="31.9" y="40.6">1</text>
<text x="31.9" y="38.1">2</text>
<text x="63" y="39.9">3</text>
<text x="70.6" y="39.9">2</text>
<text x="194.5" y="38.1">2</text>
<text x="231.3" y="39.4">1</text>
<text x="231.3" y="41.9">2</text>
<text x="41.4" y="45">3</text>
<text x="49" y="47.5">2</text>
<text x="68.8" y="45.2" transform="rotate(-90 68.8 45.2)">1</text>
<text x="185.6" y="43.2">5</text>
<text x="185.6" y="45.7">7</text>
<text x="194.5" y="43.2">6</text>
<text x="194.5" y="45.7">8</text>
<text x="231.3" y="44.4">3</text>
<text x="231.3" y="47">4</text>
<text x="41.4" y="50">1</text>
<text x="185.1" y="50.8">11</text>
<text x="185.1" y="53.3">13</text>
<text x="185.6" y="48.3">9</text>
<text x="194" y="50.8">12</text>
<text x="194" y="53.3">14</text>
<text x="94.8" y="60.2">1</text>
<text x="99.8" y="60.2">2</text>
<text x="172.2" y="83.8">1</text>
<text x="187.5" y="83.8">3</text>
<text x="223" y="83.8">1</text>
<text x="238.3" y="83.8">3</text>
<text x="10.4" y="85.9">B</text>
<text x="73.4" y="87.1" transform="rotate(-90 73.4 87.1)">7</text>
<text x="110.2" y="87.1" transform="rotate(-90 110.2 87.1)">7</text>
<text x="285.4" y="85.9">B</text>
<text x="64.3" y="92.7">2</text>
<text x="64.3" y="90.2">3</text>
<text x="77" y="95.2">8</text>
<text x="106.2" y="95.2">8</text>
<text x="118.9" y="92.7">2</text>
<text x="118.9" y="90.2">3</text>
<text x="180.1" y="92.2" transform="rotate(-90 180.1 92.2)">2</text>
<text x="230.9" y="92.2" transform="rotate(-90 230.9 92.2)">2</text>
<text x="64.3" y="100.3">5</text>
<text x="64.3" y="97.8">6</text>
<text x="69.2" y="97" transform="rotate(-90 69.2 97)">Ctrl</text>
<text x="116.2" y="97" transform="rotate(-90 116.2 97)">Ctrl</text>
<text x="118.9" y="100.3">5</text>
<text x="118.9" y="97.8">6</text>
<text x="233.2" y="97">1</text>
<text x="238.3" y="97">2</text>
<text x="73.4" y="104.9" transform="rotate(-90 73.4 104.9)">1</text>
<text x="110.2" y="104.9" transform="rotate(-90 110.2 104.9)">1</text>
<text x="202.1" y="111.8">1</text>
<text x="202.1" y="114.3">2</text>
<text x="256.7" y="119.4">1</text>
<text x="256.7" y="121.9">2</text>
<text x="256.7" y="124.5">3</text>
<text x="10.4" y="135.9">C</text>
<text x="285.4" y="135.9">C</text>
<text x="64.3" y="143.5">3</text>
<text x="73.4" y="140.4" transform="rotate(-90 73.4 140.4)">7</text>
<text x="110.2" y="140.4" transform="rotate(-90 110.2 140.4)">7</text>
<text x="118.9" y="143.5">3</text>
<text x="202.1" y="139.7">1</text>
<text x="202.1" y="142.2">2</text>
<text x="64.3" y="146">2</text>
<text x="77" y="148.6">8</text>
<text x="106.2" y="148.6">8</text>
<text x="118.9" y="146">2</text>
<text x="64.3" y="153.7">5</text>
<text x="64.3" y="151.1">6</text>
<text x="69.2" y="150.4" transform="rotate(-90 69.2 150.4)">Ctrl</text>
<text x="116.2" y="150.4" transform="rotate(-90 116.2 150.4)">Ctrl</text>
<text x="118.9" y="153.7">5</text>
<text x="118.9" y="151.1">6</text>
<text x="73.4" y="158.2" transform="rotate(-90 73.4 158.2)">1</text>
<text x="110.2" y="158.2" transform="rotate(-90 110.2 158.2)">1</text>
<text x="10.4" y="185.9">D</text>
<text x="285.4" y="185.9">D</text>
<text x="35" y="199.9">1</text>
<text x="85" y="199.9">2</text>
<text x="135" y="199.9">3</text>
<text x="185" y="199.9">4</text>
<text x="235" y="199.9">5</text>
<text x="285" y="199.9">6</text>
</g>
<g font-size="1.8" fill="#008484">
<text x="263.4" y="19.4">+BATT</text>
<text x="270.6" y="19.4">PWR_FLAG</text>
<text x="220.3" y="27">+3.3V VCC</text>
<text x="265.3" y="28.3">VCC</text>
<text x="270.6" y="28.3">PWR_FLAG</text>
<text x="30.3" y="35.5">J1</text>
<text x="60.9" y="35">IPD50P04P4-13</text>
<text x="66.1" y="32.7">Q1</text>
<text x="86.4" y="32.1">+BATT</text>
<text x="96.1" y="34.4">FB1</text>
<text x="104" y="32.1">VCC</text>
<text x="124.3" y="30.8">VCC</text>
<text x="133.4" y="30.8">+5V</text>
<text x="141.6" y="30.8">+3.3V</text>
<text x="189.5" y="35.9">J2</text>
<text x="43.8" y="40.6">SW1</text>
<text x="57.9" y="41.7">R1</text>
<text x="128.9" y="37.9">D1</text>
<text x="137.8" y="37.9">D2</text>
<text x="146.7" y="37.9">D3</text>
<text x="262.6" y="41.7">GNDPWR</text>
<text x="57.9" y="44">10K</text>
<text x="127.7" y="46.8">R2</text>
<text x="136.6" y="46.8">R3</text>
<text x="145.5" y="46.8">R4</text>
<text x="237.2" y="43">J3</text>
<text x="238" y="45.4">Molex KK 254</text>
<text x="271.9" y="42.1">PWR_FLAG</text>
<text x="108.6" y="48">C1</text>
<text x="109" y="50.3">100µF</text>
<text x="127.9" y="49.1">470R</text>
<text x="136.8" y="49.1">220R</text>
<text x="145.7" y="49.1">100R</text>
<text x="264.2" y="52.3">GNDA</text>
<text x="270.6" y="52.2">PWR_FLAG</text>
<text x="96.2" y="56.5">JP2</text>
<text x="123.9" y="59.9">GND</text>
<text x="132.8" y="59.9">GND</text>
<text x="141.7" y="59.9">GND</text>
<text x="223" y="59.9">GND</text>
<text x="32.9" y="63.3">GNDPWR</text>
<text x="85" y="63.3">GNDPWR</text>
<text x="103.6" y="63.7">GND</text>
<text x="179.8" y="65">GND</text>
<text x="264.9" y="61.2">GND</text>
<text x="270.6" y="61.1">PWR_FLAG</text>
<text x="71.2" y="75.3">+BATT</text>
<text x="108" y="75.3">+BATT</text>
<text x="163.7" y="77.8">VCC</text>
<text x="192.4" y="77.8">+3.3V</text>
<text x="203.3" y="77.8">+BATT</text>
<text x="212.2" y="77.8">PWR_FLAG</text>
<text x="257.9" y="77.8">+5V</text>
<text x="173.4" y="80.3">MIC29500-3.3WT</text>
<text x="179.2" y="78">U2</text>
<text x="207.9" y="80.1">FB2</text>
<text x="224.2" y="80.3">MIC29500-5.0WT</text>
<text x="230" y="78">U3</text>
<text x="50.2" y="86.1">R9</text>
<text x="50.3" y="88.4">10K</text>
<text x="59.1" y="86.1">R5</text>
<text x="59.2" y="88.4">10K</text>
<text x="66.2" y="86">Q3</text>
<text x="114.3" y="86">Q2</text>
<text x="127.7" y="86.1">R6</text>
<text x="127.8" y="88.4">10K</text>
<text x="136.7" y="86.1">R10</text>
<text x="136.7" y="88.4">10K</text>
<text x="168.2" y="87.4">C2</text>
<text x="168.5" y="89.7">100nF</text>
<text x="175" y="84.7">IN</text>
<text x="181" y="89.4" transform="rotate(-90 181 89.4)">GND</text>
<text x="181.9" y="84.7">OUT</text>
<text x="197.5" y="87.4">C3</text>
<text x="197.7" y="89.7">10µF</text>
<text x="220.3" y="87.4">C4</text>
<text x="220.5" y="89.7">100nF</text>
<text x="225.8" y="84.7">IN</text>
<text x="231.8" y="89.4" transform="rotate(-90 231.8 89.4)">GND</text>
<text x="232.7" y="84.7">OUT</text>
<text x="262.3" y="87.4">C5</text>
<text x="262.6" y="89.7">100µF</text>
<text x="66.5" y="93.6">IN</text>
<text x="66.5" y="91.1">INH</text>
<text x="114.6" y="91.1">INH</text>
<text x="115.8" y="93.6">IN</text>
<text x="234.6" y="93.3">JP3</text>
<text x="66.5" y="101.2">SR</text>
<text x="66.5" y="98.7">IS</text>
<text x="115.1" y="101.2">SR</text>
<text x="115.9" y="98.7">IS</text>
<text x="178.5" y="101.8">GND</text>
<text x="227.2" y="101.4">GNDPWR</text>
<text x="240.1" y="101.8">GNDA</text>
<text x="29.8" y="106.2">1nF</text>
<text x="29.9" y="103.9">C12</text>
<text x="38.8" y="106.2">1K</text>
<text x="38.9" y="103.9">R13</text>
<text x="52.7" y="103.9">C13</text>
<text x="52.9" y="106.2">100nF</text>
<text x="61.7" y="103.9">R14</text>
<text x="61.9" y="106.2">510R</text>
<text x="75.3" y="106.3">BTN8982TA</text>
<text x="112.9" y="106.3">BTN8982TA</text>
<text x="127.8" y="103.9">R15</text>
<text x="127.9" y="106.2">510R</text>
<text x="137.8" y="103.9">C14</text>
<text x="138" y="106.2">100nF</text>
<text x="208" y="112.9">J4</text>
<text x="247.7" y="109.6">+5V</text>
<text x="29.9" y="115.8">GND</text>
<text x="50.7" y="115.3">GNDPWR</text>
<text x="69.7" y="114.1">GNDPWR</text>
<text x="106.6" y="114.1">GNDPWR</text>
<text x="126.9" y="115.3">GNDPWR</text>
<text x="207.9" y="115.2">MOT LEFT</text>
<text x="183.3" y="121.6">100nF</text>
<text x="186.4" y="123.9">C8</text>
<text x="202.5" y="121.7">C9</text>
<text x="202.8" y="124">100nF</text>
<text x="235.4" y="125.4">100nF</text>
<text x="262.6" y="123">J6</text>
<text x="71.2" y="129.9">+BATT</text>
<text x="108" y="129.9">+BATT</text>
<text x="238.5" y="127.7">C6</text>
<text x="195.5" y="133.1">GNDPWR</text>
<text x="246.5" y="136.1">GNDA</text>
<text x="50.3" y="139.5">R11</text>
<text x="50.3" y="141.8">10K</text>
<text x="59.1" y="139.5">R7</text>
<text x="59.2" y="141.8">10K</text>
<text x="67.5" y="139.4">Q5</text>
<text x="114.4" y="139.4">Q4</text>
<text x="127.7" y="139.5">R8</text>
<text x="127.8" y="141.8">10K</text>
<text x="136.7" y="139.5">R12</text>
<text x="136.7" y="141.8">10K</text>
<text x="208" y="140.8">J5</text>
<text x="208" y="143.1">MOT RIGHT</text>
<text x="66.5" y="146.9">IN</text>
<text x="66.5" y="144.4">INH</text>
<text x="114.6" y="144.4">INH</text>
<text x="115.8" y="146.9">IN</text>
<text x="183.3" y="149.5">100nF</text>
<text x="202.6" y="149.6">C11</text>
<text x="66.5" y="154.6">SR</text>
<text x="66.5" y="152">IS</text>
<text x="115.1" y="154.6">SR</text>
<text x="115.9" y="152">IS</text>
<text x="185.3" y="151.8">C10</text>
<text x="202.8" y="151.9">100nF</text>
<text x="29.8" y="159.6">1nF</text>
<text x="29.9" y="157.2">C15</text>
<text x="38.8" y="159.6">1K</text>
<text x="38.9" y="157.2">R16</text>
<text x="52.7" y="157.2">C16</text>
<text x="52.9" y="159.6">100nF</text>
<text x="61.7" y="157.2">R17</text>
<text x="61.9" y="159.6">510R</text>
<text x="75.3" y="159.7">BTN8982TA</text>
<text x="113.2" y="159.7">BTN8982TA</text>
<text x="127.8" y="157.2">R18</text>
<text x="127.9" y="159.6">510R</text>
<text x="137.8" y="157.2">C17</text>
<text x="138" y="159.6">100nF</text>
<text x="195.5" y="161.1">GNDPWR</text>
<text x="69.7" y="167.4">GNDPWR</text>
<text x="106.6" y="167.4">GNDPWR</text>
<text x="29.9" y="169.2">GND</text>
<text x="50.7" y="168.7">GNDPWR</text>
<text x="126.9" y="168.7">GNDPWR</text>
<text x="95.3" y="174.3">+BATT</text>
<text x="139.8" y="174.3">+BATT</text>
<text x="101" y="182.6">C19</text>
<text x="101.2" y="185">100nF</text>
<text x="115" y="182.6">C20</text>
<text x="115.3" y="185">100µF</text>
<text x="145.4" y="182.6">C22</text>
<text x="145.6" y="185">100nF</text>
<text x="159.5" y="182.6">C23</text>
<text x="159.8" y="185">100µF</text>
<text x="24.4" y="190.2">H4</text>
<text x="33.2" y="190.2">H2</text>
<text x="93.9" y="192.8">GNDPWR</text>
<text x="138.3" y="192.8">GNDPWR</text>
</g>
<g font-size="1.8">
<text x="170.2" y="40.6">DISABLE_MOT_R 3</text>
<text x="170.2" y="38.1">DISABLE_MOT_L 1</text>
<text x="194.5" y="40.6">4 FEEDBACK_MOT_L</text>
<text x="201.9" y="38.1">SERVO_PWM</text>
<text x="200.1" y="45.7">PWM_MOT_L_2</text>
<text x="200.1" y="43.2">PWM_MOT_L_1</text>
<text x="194" y="48.3">10 FEEDBACK_MOT_R</text>
<text x="199.9" y="53.3">PWM_MOT_R_2</text>
<text x="199.9" y="50.8">PWM_MOT_R_1</text>
<text x="48" y="78.3" transform="rotate(-90 48 78.3)">PWM_MOT_L_1</text>
<text x="85.1" y="82.5">DISABLE_MOT_L</text>
<text x="134.4" y="78.3" transform="rotate(-90 134.4 78.3)">PWM_MOT_L_2</text>
<text x="36.6" y="93.3" transform="rotate(-90 36.6 93.3)">FEEDBACK_MOT_L</text>
<text x="88.9" y="90.2">OUT_1_MOT_L</text>
<text x="87.6" y="100.3">OUT_2_MOT_L</text>
<text x="177.8" y="111.8">OUT_1_MOT_L</text>
<text x="177.8" y="114.3">OUT_2_MOT_L</text>
<text x="231.1" y="119.4">SERVO_PWM</text>
<text x="48" y="131.8" transform="rotate(-90 48 131.8)">PWM_MOT_R_1</text>
<text x="134.4" y="131.8" transform="rotate(-90 134.4 131.8)">PWM_MOT_R_2</text>
<text x="85.1" y="135.9">DISABLE_MOT_R</text>
<text x="84.9" y="143.5">OUT_1_MOT_R</text>
<text x="177.8" y="139.7">OUT_1_MOT_R</text>
<text x="177.8" y="142.2">OUT_2_MOT_R</text>
<text x="36.6" y="144.2" transform="rotate(-90 36.6 144.2)">FEEDBACK_MOT_R</text>
<text x="85.1" y="153.7">OUT_2_MOT_R</text>
</g>
<g font-size="1.8" fill="#0000c2">
<text x="221" y="146">Moteur type mabuchi 280</text>
<text x="221" y="148.6">Courant a vide (8.4V): 0.48A</text>
<text x="221" y="150.8">Courant de court circuit: &gt;5A</text>
<text x="221" y="152.9">Courant en forte charge: Env 3A</text>
<text x="221" y="154.9">Courant en charge (sur voiture): Env 1.5A à 2A</text>
<text x="221" y="157.7">IC candidat: TI DRV8873 (Pont en H, 10A)</text>
<text x="227.9" y="159.7">ST VNH5050A-E (Demi pont, 30A)</text>
<text x="227.9" y="161.8">Infineon IFX9202ED (Double pont H, 6A chaque)</text>
<text x="227.9" y="163.8">Infineon BTN8962TA (Half Bridge 30A)</text>
<text x="15.2" y="177.8">TODO: Rajouter des resistances de pulldown sur les entrées IN des BTN8982TA</text>
</g>
</svg>
